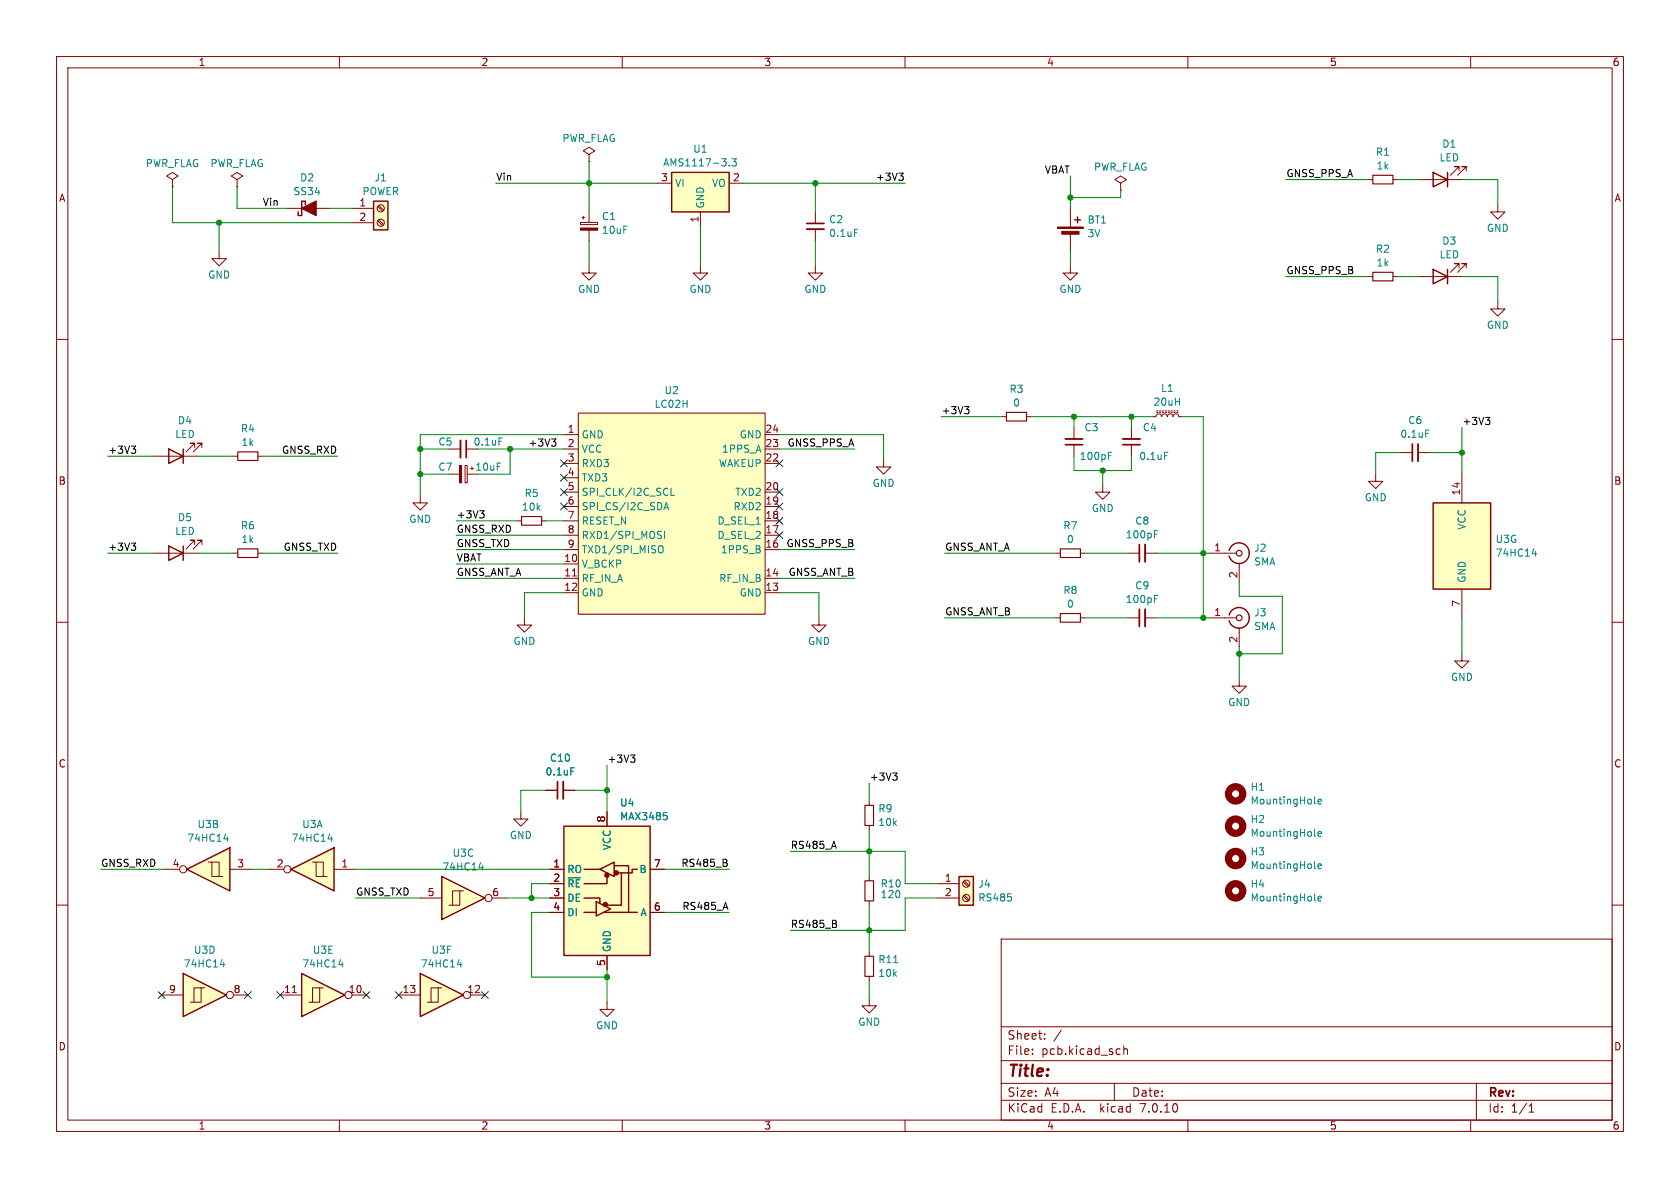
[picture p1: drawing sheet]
<svg xmlns="http://www.w3.org/2000/svg" width="297mm" height="210mm" viewBox="0 0 297 210" stroke-linecap="round" stroke-linejoin="round" font-family="sans-serif">
<path d="M0 0h297v210h-297z" fill="#fff" stroke="#fff" stroke-width=".18"/>
<g fill="none" stroke="#840000" stroke-width=".18">
<path d="M10 10h277v190h-277zM12 12h273v186h-273zM60 10v2M110 10v2M160 10v2M210 10v2M260 10v2M50.8 36.8h7.6M62.2 36.8h3.8M62.2 39.4h3.8M66.8 39l.8 .9M66.8 36.5l.8 .8"/>
<path d="M67 38.9l.8 .8M67 36.3l.8 .9M102.6 39.3h3.1v.4h-3.1zM102.9 38.5h.5M103.1 38.2v.5M104.1 27.3l1.1-.6-1.1-.7-1 .7 1 .6v1.3M104.1 28.6h.1M104.1 37.5v1.8M116.2 32.4h2.5M123.8 37.5v2.5M128.9 32.4h2.5M144.1 37.5v2"/>
<path d="M10 60h2M38.7 44.5v1.2h1.3l-1.3 1.3-1.2-1.3h1.2M104.1 47v1.3h1.3l-1.3 1.2-1.2-1.2h1.2M104.1 40.7v1.8M123.8 47v1.3h1.3l-1.3 1.2-1.2-1.2h1.2M144.1 47v1.3h1.3l-1.3 1.2-1.2-1.2h1.2M144.1 40.5v2M285 60h2M34.4 79.1v-.7h-.7h.7l-1.5 1.5M35.7 79.1v-.7h-.8h.8l-1.5 1.5M79.4 79.4h2M82.4 79.4h2.1"/>
<path d="M99.7 76.8h2.5M99.7 79.4h2.5M102.2 73h33.1v35.6h-33.1zM135.3 76.8h2.5M135.3 79.4h2.5M27.3 97.8h7.6M27.3 80.6h7.6M34.4 96.3v-.8h-.7h.7l-1.5 1.5M35.7 96.3v-.8h-.8h.8l-1.5 1.5M41.3 97.8h.7M41.3 80.6h.7M45.6 97.8h.8"/>
<path d="M45.6 80.6h.8M74.3 87.6v1.3h1.3l-1.3 1.3-1.3-1.3h1.3M79.4 83.8h1.8M82.2 82.3h.4v3h-.4zM82.6 83.8h1.9M83.2 82.8h.5M83.4 82.6v.5M91.4 92.1h.8M95.8 92.1h.7M99.7 92.1h2.5M99.7 99.7h2.5M99.7 97.2h2.5"/>
<path d="M99.7 94.6h2.5M99.7 89.5h2.5M99.7 87h2.5M99.7 81.9h2.5M99.7 84.5h2.5M135.3 92.1h2.5M135.3 97.2h2.5M135.3 94.6h2.5M135.3 89.5h2.5M135.3 87h2.5M135.3 81.9h2.5M156.2 81.3v1.3h1.3l-1.3 1.2-1.3-1.2h1.3"/>
<path d="M186.7 97.8h.8M191 97.8h.8M194.9 85.7v1.3h1.3l-1.3 1.3-1.2-1.3h1.2M199.4 97.8h2M202.4 97.8h2.1M214 97.8h4.6M219.1 99.6v3.3M243.2 83.8v1.3h1.3l-1.3 1.3-1.3-1.3h1.3M258.4 83.8v5.1M10 110h2M92.7 109.2v1.3h1.3l-1.3 1.3-1.3-1.3h1.3M99.7 102.2h2.5"/>
<path d="M99.7 104.8h2.5M101.2 101.8h.7M135.3 102.2h2.5M135.3 104.8h2.5M144.8 109.2v1.3h1.2l-1.2 1.3-1.3-1.3h1.3M186.7 109.2h.8M191 109.2h.8M214 109.2h4.6M219.1 111v3.3M258.4 115.6v1.2h1.3l-1.3 1.3-1.2-1.3h1.2M258.4 104.1v5.1M285 110h2"/>
<path d="M96.5 139.7h2.1M99.6 139.7h2M219.1 120v1.3h1.2l-1.2 1.3-1.3-1.3h1.3M10 160h2M97.2 153.7h2.5M97.2 156.2h2.5M97.2 158.8h2.5M107.3 143.5v2.6M108.6 153h.1M114.9 153.7h2.6M153.7 154.9v.8M153.7 159.3v.7"/>
<path d="M285 160h2M97.2 161.3h2.5M107.3 177.2v1.2h1.3l-1.3 1.3-1.3-1.3h1.3M107.3 168.9v2.6M114.9 161.3h2.6M177 166h108v32h-108zM60 198v2M110 198v2M160 198v2M177 194.5h108M177 191.5h108M177 187.5h108"/>
<path d="M177 181.5h108M182.5 186.3v.1M182.5 185.5v.1M184.7 183.6v.1M184.7 182.8v.1M187.6 182.1l-1.3 2M197 191.5v3M197.9 185.4l.1 .1M198 186.3l-.1 .1M198.7 184.9v1.5M198.7 185.5l.2-.1 .3 .1 .1 .9M210 198v2"/>
<path d="M260 198v2M261 191.5v6.5M270.3 196.6h.9M270.3 195.5l.4-.4v1.5"/>
<circle cx="67.3" cy="36.8" r=".63"/>
<circle cx="67.3" cy="39.4" r=".63"/>
</g>
<g fill="#ffffc2" stroke="#ffffc2" stroke-width=".18">
<path d="M99.7 146.1h15.2v22.8h-15.2z"/>
<path d="M102.2 73h33.1v35.6h-33.1z"/>
<path d="M66 35.6h2.6v5h-2.6z"/>
<path d="M253.4 88.9h10.1v15.2h-10.1z"/>
<path d="M118.7 30.5h10.2v7h-10.2z"/>
</g>
<g fill="none" stroke="#840000" stroke-width=".25">
<path d="M54 36.2v-.6h-.7v2.5h-.6v-.6M66 35.6h2.6v5h-2.6zM118.7 30.5h10.2v7h-10.2zM29.8 79.4l2.6 1.2-2.6 1.3zM32.4 79.4v2.5M29.8 96.5l2.6 1.3-2.6 1.3zM32.4 96.5v2.6M217.3 97.3a1.81 1.81 0 0 1 2.8-1 1.81 1.81 0 0 1 0 3 1.81 1.81 0 0 1-2.8-1M253.4 88.9h10.1v15.2h-10.1zM217.3 108.7a1.81 1.81 0 0 1 2.8-1 1.81 1.81 0 0 1 0 3 1.81 1.81 0 0 1-2.8-1M99.7 146.1h15.2v22.8h-15.2zM103.3 158.8h2.7v.6"/>
<path d="M103.3 153.7h2.7M105.4 159.4l2.5 1.3-2.5 1.2zM106 153.7l2.6-1.3v2.5zM106 159.4v.3M107.3 154.9v1.3h-4M108.6 153h2.5v8.3M109.9 154.3v5.7h-2.6M112.6 153.7h-.8v.6h-2.6M103.3 161.3h2.1M106.7 161.3h5.9"/>
</g>
<g fill="#840000" stroke="#840000" stroke-width=".25">
<path d="M53.3 36.8l2.6-1.2v2.5z"/>
<circle cx="107" cy="159.9" r=".36"/>
<circle cx="107.3" cy="154.7" r=".36"/>
<circle cx="109" cy="154.3" r=".36"/>
</g>
<g fill="none" stroke="#008484" stroke-width=".18">
<path d="M128.9 29.2v.1M129.4 28.1h.8l-.4 .5 .3 .1v.5l-.2 .1-.5-.1M151.1 40.5h.6M88.2 77.4h.6M116.6 96.5h.1a.43 .43 0 0 1 .5 .4v.4a.42 .42 0 0 1-.2 .4 .42 .42 0 0 1-.4 0M116.7 94.6l.2 .2-.2 .4M116.8 93.9l.1 .1M117.4 90.1l.4-1.3 .4 1.3M117.5 89.8h.6M117.5 93.9v1.3M118.6 86.3v1.3h.6M204.1 94.4h.4"/>
<path d="M204.1 93.8h.6M270.9 97.9h.8M271.5 97.5v.8M100.9 135.7h.6M117.3 143.6h.6M117.7 144.1l.3 .3v.3l-.3 .2M232.4 141.9l.2 .2M232.4 153.4l.2 .2M232.4 159.1l.2 .2M232.4 147.7l.2 .1M233 141.7l.6-.1-.1-.3h-.3l-.2 .2 .1 .6h.4M233 147.4l.6-.1-.1-.2-.3-.1-.2 .2 .1 .6h.4"/>
<path d="M233 153.1l.6-.1-.1-.2-.3-.1-.2 .2 .1 .6h.4M233 158.8l.6-.1-.1-.2-.3-.1-.2 .2 .1 .6h.4"/>
</g>
<g fill="none" stroke="#840000" stroke-width=".2">
<path d="M42 79.9h3.6v1.5h-3.6zM42 97h3.6v1.6h-3.6zM92.2 91.3h3.6v1.5h-3.6zM187.5 97h3.5v1.6h-3.5zM187.5 108.5h3.5v1.5h-3.5zM152.9 155.7h1.5v3.6h-1.5z"/>
<circle cx="219.1" cy="97.8" r=".51"/>
<circle cx="219.1" cy="109.2" r=".51"/>
</g>
<path d="M142.6 40.5h3.1M81.4 77.9v3M202.4 96.3v3M99.6 138.2v3" fill="none" stroke="#840000" stroke-width=".33"/>
<path d="M142.6 39.5h3.1M82.4 77.9v3M201.4 96.3v3M98.6 138.2v3" fill="none" stroke="#840000" stroke-width=".3"/>
<g fill="none" stroke="#840000" stroke-width="1.3">
<circle cx="218.4" cy="140.3" r="1.27"/>
<circle cx="218.4" cy="157.5" r="1.27"/>
<circle cx="218.4" cy="151.8" r="1.27"/>
<circle cx="218.4" cy="146" r="1.27"/>
</g>
<g fill="#840000" stroke="#840000" stroke-width=".18">
<path d="M81.2 82.3h.4v3h-.4z"/>
<path d="M102.6 40.3h3.1v.4h-3.1z"/>
</g>
<path d="M53.3 172.1l7.7 3.8-7.7 3.8z" fill="#ffffc2"/>
<path d="M190 38.9h1M190.5 38.4v1M53.3 172.1l7.7 3.8-7.7 3.8z" fill="none" stroke="#840000" stroke-width=".25"/>
<g fill="none" stroke="#840000" stroke-width=".18">
<path d="M189.2 36.8v3.3M189.2 41.1v3.4M49.5 175.9h3.8M51.7 175.5h.7M56.5 174.6h-1.3v2.6M57.1 174.6h-.6v2.6h-1.9M62.2 175.9h2.6"/>
<circle cx="61.6" cy="175.9" r=".63"/>
</g>
<path d="M59.9 170.5h.8M60.5 170.1v.8" fill="none" stroke="#008484" stroke-width=".18"/>
<g fill="#840000" stroke="#840000" stroke-width=".18">
<path d="M186.9 40.1h4.6v.3h-4.6z"/>
<path d="M187.7 40.9h3.1v.5h-3.1z"/>
</g>
<path d="M32.4 172.1l7.6 3.8-7.6 3.8z" fill="#ffffc2"/>
<path d="M32.4 172.1l7.6 3.8-7.6 3.8z" fill="none" stroke="#840000" stroke-width=".25"/>
<g fill="none" stroke="#840000" stroke-width=".18">
<path d="M28.6 175.9h3.8M35.6 174.6h-1.3v2.6M36.2 174.6h-.6v2.6h-1.9M41.3 175.9h2.5"/>
<circle cx="40.6" cy="175.9" r=".63"/>
</g>
<path d="M38.9 170.5h.8M39.6 170.1v.8" fill="none" stroke="#008484" stroke-width=".18"/>
<path d="M33 153.7l7.6-3.8v7.6z" fill="#ffffc2"/>
<path d="M33 153.7l7.6-3.8v7.6z" fill="none" stroke="#840000" stroke-width=".25"/>
<g fill="none" stroke="#840000" stroke-width=".18">
<path d="M30.5 31.8l1-.7-1-.6-1 .6 1 .7v1.2M30.5 33h.1M241.9 31.8h.8M246.3 31.8h.7M241.9 48.9h.8M246.3 48.9h.7M177.2 73.7h.7M181.5 73.7h.7M247.6 80h2.1M250.7 80h2M29.2 153.7h2.5M36.8 152.4h.7v2.5h1.9"/>
<path d="M37.5 152.4h1.2v2.5M40.6 153.7h3.8"/>
<circle cx="32.4" cy="153.7" r=".63"/>
</g>
<path d="M252 76h.6M39.6 148.3h.8M40.2 147.9v.8" fill="none" stroke="#008484" stroke-width=".18"/>
<path d="M250.7 78.5v3" fill="none" stroke="#840000" stroke-width=".33"/>
<path d="M249.7 78.5v3" fill="none" stroke="#840000" stroke-width=".3"/>
<path d="M242.7 31h3.6v1.5h-3.6zM242.7 48.1h3.6v1.6h-3.6zM177.9 72.9h3.6v1.5h-3.6z" fill="none" stroke="#840000" stroke-width=".2"/>
<path d="M51.4 153.7l7.7-3.8v7.6z" fill="#ffffc2"/>
<path d="M253.4 30.5l2.5 1.3-2.5 1.2zM255.9 30.5v2.5M51.4 153.7l7.7-3.8v7.6zM169.5 154.9h2.6v5.1h-2.6z" fill="none" stroke="#840000" stroke-width=".25"/>
<g fill="none" stroke="#840000" stroke-width=".18">
<path d="M41.9 31.8l1-.7-1-.6-1 .6 1 .7v1.2M41.9 33h.1M198.1 32.4l1-.6-1-.7-1 .7 1 .6v1.3M198.1 33.7h.1M250.8 31.8h7.6M257.9 30.2v-.7h-.7h.7l-1.5 1.5M259.2 30.2v-.7h-.8h.8l-1.5 1.5M264.8 36.2v1.3h1.3l-1.3 1.2-1.3-1.2h1.3M189.2 47v1.3h1.3l-1.3 1.2-1.2-1.2h1.2M264.8 53.3v1.3h1.3l-1.3 1.3-1.3-1.3h1.3M189.9 75.6v2M189.9 78.6v2"/>
<path d="M200 75.6v2M200 78.6v2M203.8 73.7h.5l.2-.4 .4-.1 .3 .1 .2 .4 .1-.4 .4-.1 .3 .1 .2 .4 .1-.4 .4-.1 .4 .1 .1 .4 .1-.4 .4-.1 .4 .1 .1 .4h.5M204.5 72.9h.2M204.5 72.6h.2M205 72.9h.2M205 72.6h.2M205.5 72.9h.2M205.5 72.6h.2M206 72.9h.2M206 72.6h.2M206.5 72.9h.3"/>
<path d="M206.5 72.6h.3M207 72.9h.3M207 72.6h.3M207.5 72.9h.3M207.5 72.6h.3M208 72.9h.3M208 72.6h.3M47.6 153.7h2.6M55.2 152.4h.7v2.5h1.9M55.9 152.4h1.2v2.5M59.1 153.7h3.8M92.1 143.5v1.3h1.2l-1.2 1.3-1.3-1.3h1.3"/>
<path d="M153.7 141.6v.8M153.7 145.9v.8M165.7 156.2h3.8M165.7 158.8h3.8M170.3 158.4l.8 .9M170.3 155.9l.8 .8M170.5 158.2l.8 .9M170.5 155.7l.8 .8M153.7 176.5v1.3h1.2l-1.2 1.3-1.3-1.3h1.3M153.7 168.3v.7M153.7 172.6v.8"/>
<circle cx="50.8" cy="153.7" r=".63"/>
<circle cx="170.8" cy="156.2" r=".63"/>
<circle cx="170.8" cy="158.7" r=".63"/>
</g>
<path d="M196 80h.6M205.9 80h.6M196 80.6h.4M58 148.3h.8M58.6 147.9v.8M178.8 158.6v.6M158 170.2h.7" fill="none" stroke="#008484" stroke-width=".18"/>
<path d="M169.5 154.9h2.6v5.1h-2.6z" fill="#ffffc2" stroke="#ffffc2" stroke-width=".18"/>
<path d="M188.3 77.6h3.1M198.5 77.6h3" fill="none" stroke="#840000" stroke-width=".33"/>
<path d="M188.3 78.6h3.1M198.5 78.6h3" fill="none" stroke="#840000" stroke-width=".3"/>
<path d="M152.9 142.4h1.5v3.5h-1.5zM152.9 169h1.5v3.6h-1.5z" fill="none" stroke="#840000" stroke-width=".2"/>
<path d="M78.1 154.9l7.6 3.9-7.6 3.8z" fill="#ffffc2"/>
<path d="M78.1 154.9l7.6 3.9-7.6 3.8z" fill="none" stroke="#840000" stroke-width=".25"/>
<g fill="none" stroke="#840000" stroke-width=".18">
<path d="M74.3 158.8h3.8M81.3 157.5h-1.3v2.5M81.9 157.5h-.6v2.5h-1.9M87 158.8h2.5"/>
<circle cx="86.4" cy="158.7" r=".63"/>
</g>
<path d="M84.7 153.4h.8M85.3 153v.8" fill="none" stroke="#008484" stroke-width=".18"/>
<path d="M74.3 172.1l7.6 3.8-7.6 3.8z" fill="#ffffc2"/>
<path d="M253.4 47.6l2.5 1.3-2.5 1.3zM255.9 47.6v2.6M74.3 172.1l7.6 3.8-7.6 3.8z" fill="none" stroke="#840000" stroke-width=".25"/>
<g fill="none" stroke="#840000" stroke-width=".18">
<path d="M250.8 48.9h7.6M257.9 47.4v-.8h-.7h.7l-1.5 1.5M259.2 47.4v-.8h-.8h.8l-1.5 1.5M199.4 109.2h2M202.4 109.2h2.1M96.5 139.7h2.1M99.6 139.7h2M97.2 153.7h2.5M97.2 156.2h2.5M97.2 158.8h2.5M107.3 143.5v2.6M114.9 153.7h2.6"/>
<path d="M70.5 175.9h3.8M77.5 174.6h-1.3v2.6M78.1 174.6h-.6v2.6h-1.9M83.2 175.9h2.5M97.2 161.3h2.5M107.3 168.9v2.6M114.9 161.3h2.6"/>
<circle cx="82.5" cy="175.9" r=".63"/>
</g>
<path d="M204.1 105.9h.4M204.1 105.2h.6M100.9 135.7h.6M117.3 143.6h.6M117.7 144.1l.3 .3v.3l-.3 .2M80.9 170.5h.7M81.5 170.1v.8" fill="none" stroke="#008484" stroke-width=".18"/>
<path d="M202.4 107.7v3" fill="none" stroke="#840000" stroke-width=".33"/>
<path d="M201.4 107.7v3" fill="none" stroke="#840000" stroke-width=".3"/>
<g fill="none" stroke="#000" stroke-width=".18">
<path d="M158.9 30.6h.8l-.4 .5M159.4 31.1l.3 .2v.3l-.3 .3M23.2 78.9h.8l-.4 .4M23.7 79.3l.3 .3v.3l-.3 .2M97.5 77.6h.8l-.4 .5M98 78.1l.3 .2v.3l-.3 .3M170.5 71.9h.8l-.4 .5M171.1 72.4l.2 .2v.3l-.2 .2M262.6 73.8h.8l-.4 .5M263.1 74.3l.3 .2v.3l-.3 .3M23.2 96h.8l-.4 .5M23.7 96.5l.3 .2v.3l-.3 .3"/>
<path d="M84.8 90.3h.8l-.4 .5M85.3 90.8l.3 .2v.3l-.3 .3M111.5 133.5h.8l-.5 .5M112 134l.3 .2v.3l-.3 .2M157.8 136.6h.8l-.4 .5M158.4 137.1l.2 .3v.3l-.2 .2M128.4 152.6l.2 .1-.2 .4M128.4 152v.4M147.8 163.3l.1 .2-.1 .4M147.8 162.8v.4"/>
</g>
<g fill="none" stroke="#008400" stroke-width=".18">
<path d="M30.5 33v6.4h31.7M38.7 39.4v5.1M41.9 33v3.8h8.9M58.4 36.8h3.8M87.6 32.4h28.6M104.1 28.6v8.9M131.4 32.4h28.6M144.1 32.4v5.1M189.2 31.1v5.7M198.1 33.7v1.2h-8.9M227.3 31.8h14.6M247 31.8h3.8"/>
<path d="M258.4 31.8h6.4v4.4M104.1 42.5v4.5M123.8 40v7M144.1 42.5v4.5M189.2 44.5v2.5M227.3 48.9h14.6M247 48.9h3.8M258.4 48.9h6.4v4.4M74.3 79.4h5.1M84.5 79.4h15.2M90.2 79.4v4.4h-5.7M99.7 76.8h-25.4v10.8"/>
<path d="M137.8 79.4h13.3M137.8 76.8h18.4v4.5M166.4 73.7h10.8M182.2 73.7h21.6M189.9 73.7v1.9M200 73.7v1.9M208.9 73.7h3.8v35.5M258.4 75.6v8.2M19 97.8h8.3M19 80.6h8.3M34.9 97.8h6.4M34.9 80.6h6.4"/>
<path d="M46.4 97.8h13.3M46.4 80.6h13.3M74.3 83.8h5.1M80.6 92.1h10.8M80.6 97.2h19.1M80.6 99.7h19.1M80.6 94.6h19.1M96.5 92.1h3.2M137.8 97.2h13.3M167 97.8h19.7M189.9 80.6v2.6h10.1v-2.6M191.8 97.8h7.6"/>
<path d="M194.9 83.2v2.5M204.5 97.8h9.5M247.6 80h-4.4v3.8M252.7 80h5.7M80.6 102.2h19.1M99.7 104.8h-7v4.4M137.8 102.2h13.3M137.8 104.8h7v4.4M167 109.2h19.7M191.8 109.2h7.6M204.5 109.2h9.5M219.1 102.9v2.5h7.6v10.2h-7.6"/>
<path d="M219.1 114.3v5.7M258.4 109.2v6.4M96.5 139.7h-4.4v3.8M101.6 139.7h5.7M107.3 135.3v8.2M153.7 138.4v3.2M17.8 153.7h11.4M44.4 153.7h3.2M62.9 153.7h34.3M62.9 158.8h11.4M89.5 158.8h7.7M97.2 156.2h-3.2v2.6"/>
<path d="M117.5 153.7h11.4M139.7 150.5h20.3v5.7h5.7M153.7 146.7v8.2M165.7 158.8h-5.7v5.7h-20.3M97.2 161.3h-3.2v11.4h13.3M107.3 171.5v5.7M117.5 161.3h11.4M153.7 160v8.3M153.7 173.4v3.1"/>
</g>
<g fill="none" stroke="#000084" stroke-width=".18">
<path d="M99.1 83.8l1.2 1.3M99.1 81.3l1.2 1.2M99.1 88.9l1.2 1.2M99.1 86.4l1.2 1.2M100.3 83.8l-1.2 1.3M100.3 81.3l-1.2 1.2M100.3 88.9l-1.2 1.2M100.3 86.4l-1.2 1.2M137.2 94l1.2 1.2M137.2 81.3l1.2 1.2M137.2 86.4l1.2 1.2M137.2 91.5l1.2 1.2"/>
<path d="M137.2 88.9l1.2 1.2M138.4 81.3l-1.2 1.2M138.4 94l-1.2 1.2M138.4 86.4l-1.2 1.2M138.4 91.5l-1.2 1.2M138.4 88.9l-1.2 1.2M28 175.3l1.2 1.2M29.2 175.3l-1.2 1.2M43.2 175.3l1.2 1.2M44.4 175.3l-1.2 1.2M48.9 175.3l1.2 1.2M50.1 175.3l-1.2 1.2"/>
<path d="M64.2 175.3l1.2 1.2M65.4 175.3l-1.2 1.2M69.9 175.3l1.2 1.2M71.1 175.3l-1.2 1.2M85.1 175.3l1.2 1.2M86.3 175.3l-1.2 1.2"/>
</g>
<g fill="#008400" stroke="#008400" stroke-width=".18">
<circle cx="200" cy="73.7" r=".46"/>
<circle cx="258.4" cy="80" r=".46"/>
<circle cx="189.2" cy="34.9" r=".46"/>
<circle cx="107.3" cy="172.7" r=".46"/>
<circle cx="107.3" cy="139.7" r=".46"/>
<circle cx="74.3" cy="83.8" r=".46"/>
<circle cx="74.3" cy="79.4" r=".46"/>
<circle cx="90.2" cy="79.4" r=".46"/>
<circle cx="104.1" cy="32.4" r=".46"/>
<circle cx="153.7" cy="150.5" r=".46"/>
<circle cx="153.7" cy="164.5" r=".46"/>
<circle cx="144.1" cy="32.4" r=".46"/>
<circle cx="38.7" cy="39.4" r=".46"/>
<circle cx="189.9" cy="73.7" r=".46"/>
<circle cx="194.9" cy="83.2" r=".46"/>
<circle cx="219.1" cy="115.6" r=".46"/>
<circle cx="212.7" cy="97.8" r=".46"/>
<circle cx="212.7" cy="109.2" r=".46"/>
<circle cx="94" cy="158.8" r=".46"/>
</g>
<text font-size="2.8" fill="#840000" x="178" y="190.9">Title:</text>
<g font-size="2.1" fill="#840000">
<text x="178" y="184">Sheet:</text>
<text x="178" y="186.7">File:</text>
<text x="184.1" y="186.7">pcb.kicad_sch</text>
<text x="178" y="196.9">KiCad</text>
<text x="178" y="194.1">Size:</text>
<text x="184.7" y="194.1">A4</text>
<text x="185.7" y="196.9">E.D.A.</text>
<text x="194.6" y="196.9">kicad</text>
<text x="200" y="194.1">Date:</text>
<text x="201.8" y="196.9">7.0.10</text>
<text x="263" y="194.3">Rev:</text>
<text x="263" y="196.9">Id:</text>
<text x="267.1" y="196.9">1/1</text>
</g>
<g font-size="1.8" fill="#840000">
<text x="35" y="11.9">1</text>
<text x="85" y="11.9">2</text>
<text x="135" y="11.9">3</text>
<text x="185" y="11.9">4</text>
<text x="235" y="11.9">5</text>
<text x="285" y="11.9">6</text>
<text x="10.3" y="35.9">A</text>
<text x="116.8" y="32.1">3</text>
<text x="129.5" y="32.1">2</text>
<text x="285.3" y="35.9">A</text>
<text x="63.4" y="36.6">1</text>
<text x="63.4" y="39.1">2</text>
<text x="123.6" y="39.4" transform="rotate(-90 123.6 39.4)">1</text>
<text x="100.3" y="76.6">1</text>
<text x="135.2" y="76.6">24</text>
<text x="100.3" y="79.1">2</text>
<text x="100.3" y="81.7">3</text>
<text x="135.2" y="81.7">22</text>
<text x="135.2" y="79.1">23</text>
<text x="10.3" y="85.9">B</text>
<text x="100.3" y="84.2">4</text>
<text x="100.3" y="86.7">5</text>
<text x="100.3" y="89.3">6</text>
<text x="135.2" y="89.3">19</text>
<text x="135.2" y="86.7">20</text>
<text x="258.2" y="87.7" transform="rotate(-90 258.2 87.7)">14</text>
<text x="285.3" y="85.9">B</text>
<text x="100.3" y="91.8">7</text>
<text x="100.3" y="94.4">8</text>
<text x="135.2" y="94.4">17</text>
<text x="135.2" y="91.8">18</text>
<text x="99.7" y="99.4">10</text>
<text x="99.7" y="102">11</text>
<text x="100.3" y="96.9">9</text>
<text x="135.2" y="102">14</text>
<text x="135.2" y="96.9">16</text>
<text x="214.6" y="97.5">1</text>
<text x="99.7" y="104.5">12</text>
<text x="135.2" y="104.5">13</text>
<text x="218.8" y="102.3" transform="rotate(-90 218.8 102.3)">2</text>
<text x="258.2" y="107.4" transform="rotate(-90 258.2 107.4)">7</text>
<text x="214.6" y="109">1</text>
<text x="218.8" y="113.7" transform="rotate(-90 218.8 113.7)">2</text>
<text x="10.3" y="135.9">C</text>
<text x="285.3" y="135.9">C</text>
<text x="107.1" y="145.5" transform="rotate(-90 107.1 145.5)">8</text>
<text x="30.4" y="153.4">4</text>
<text x="41.8" y="153.4">3</text>
<text x="48.8" y="153.4">2</text>
<text x="60.3" y="153.4">1</text>
<text x="97.7" y="153.4">1</text>
<text x="97.7" y="156">2</text>
<text x="115.5" y="153.4">7</text>
<text x="166.9" y="156">1</text>
<text x="75.5" y="158.5">5</text>
<text x="86.9" y="158.5">6</text>
<text x="97.7" y="158.5">3</text>
<text x="97.7" y="161">4</text>
<text x="115.5" y="161">6</text>
<text x="166.9" y="158.5">2</text>
<text x="107.1" y="170.9" transform="rotate(-90 107.1 170.9)">5</text>
<text x="29.8" y="175.6">9</text>
<text x="41.2" y="175.6">8</text>
<text x="50.1" y="175.6">11</text>
<text x="61.6" y="175.6">10</text>
<text x="71.1" y="175.6">13</text>
<text x="82.5" y="175.6">12</text>
<text x="10.3" y="185.9">D</text>
<text x="285.3" y="185.9">D</text>
<text x="35" y="199.9">1</text>
<text x="85" y="199.9">2</text>
<text x="135" y="199.9">3</text>
<text x="185" y="199.9">4</text>
<text x="235" y="199.9">5</text>
<text x="285" y="199.9">6</text>
</g>
<g font-size="1.8" fill="#008484">
<text x="25.7" y="29.8">PWR_FLAG</text>
<text x="37.1" y="29.8">PWR_FLAG</text>
<text x="99.3" y="25.3">PWR_FLAG</text>
<text x="117.1" y="29.6">AMS1117-3.3</text>
<text x="122.5" y="27.2">U1</text>
<text x="243.1" y="27.7">R1</text>
<text x="254.4" y="28.7">LED</text>
<text x="254.9" y="26.3">D1</text>
<text x="51.8" y="34.7">SS34</text>
<text x="53" y="32.3">D2</text>
<text x="64" y="34.7">POWER</text>
<text x="66.1" y="32.3">J1</text>
<text x="119.3" y="33.2">VI</text>
<text x="125.8" y="33.2">VO</text>
<text x="193.3" y="30.4">PWR_FLAG</text>
<text x="243.3" y="30.2">1k</text>
<text x="106.3" y="39.1">C1</text>
<text x="106.3" y="41.5">10uF</text>
<text x="124.7" y="37" transform="rotate(-90 124.7 37)">GND</text>
<text x="146.5" y="39.7">C2</text>
<text x="192.2" y="39.7">BT1</text>
<text x="262.8" y="41.2">GND</text>
<text x="146.5" y="42.1">0.1uF</text>
<text x="192.2" y="42.1">3V</text>
<text x="243.1" y="44.9">R2</text>
<text x="243.3" y="47.3">1k</text>
<text x="254.4" y="45.9">LED</text>
<text x="254.9" y="43.5">D3</text>
<text x="36.7" y="49.4">GND</text>
<text x="102.1" y="52">GND</text>
<text x="121.8" y="52">GND</text>
<text x="142.1" y="52">GND</text>
<text x="187.2" y="52">GND</text>
<text x="262.8" y="58.3">GND</text>
<text x="117.4" y="69.9">U2</text>
<text x="178.4" y="69.6">R3</text>
<text x="203.8" y="71.9">20uH</text>
<text x="205.2" y="69.5">L1</text>
<text x="30.9" y="77.6">LED</text>
<text x="31.4" y="75.2">D4</text>
<text x="42.5" y="76.6">R4</text>
<text x="102.7" y="77.7">GND</text>
<text x="115.6" y="72.3">LC02H</text>
<text x="130.7" y="77.7">GND</text>
<text x="179" y="72.1">0</text>
<text x="191.6" y="76.4">C3</text>
<text x="201.9" y="76.4">C4</text>
<text x="247.5" y="77.6">0.1uF</text>
<text x="248.9" y="75.2">C6</text>
<text x="42.6" y="79.1">1k</text>
<text x="77.4" y="79">C5</text>
<text x="77.4" y="83.4">C7</text>
<text x="83.6" y="79">0.1uF</text>
<text x="83.9" y="83.4">10uF</text>
<text x="102.7" y="80.2">VCC</text>
<text x="102.7" y="82.8">RXD3</text>
<text x="127" y="82.8">WAKEUP</text>
<text x="127.5" y="80.2">1PPS_A</text>
<text x="190.8" y="81.5">100pF</text>
<text x="201.3" y="81.5">0.1uF</text>
<text x="92.6" y="88.1">R5</text>
<text x="102.7" y="85.3">TXD3</text>
<text x="102.7" y="87.9">SPI_CLK/I2C_SCL</text>
<text x="129.9" y="87.9">TXD2</text>
<text x="154.2" y="86.3">GND</text>
<text x="241.2" y="88.8">GND</text>
<text x="30.9" y="94.8">LED</text>
<text x="31.4" y="92.4">D5</text>
<text x="42.5" y="93.8">R6</text>
<text x="72.3" y="92.6">GND</text>
<text x="92.2" y="90.5">10k</text>
<text x="102.7" y="90.4">SPI_CS/I2C_SDA</text>
<text x="102.7" y="92.9">RESET_N</text>
<text x="102.7" y="95.5">RXD1/SPI_MOSI</text>
<text x="126.7" y="95.5">D_SEL_2</text>
<text x="126.7" y="92.9">D_SEL_1</text>
<text x="129.6" y="90.4">RXD2</text>
<text x="187.9" y="93.8">R7</text>
<text x="192.9" y="90.7">GND</text>
<text x="198.9" y="95.4">100pF</text>
<text x="200.6" y="92.9">C8</text>
<text x="259.3" y="93.7" transform="rotate(-90 259.3 93.7)">VCC</text>
<text x="42.6" y="96.2">1k</text>
<text x="102.7" y="100.6">V_BCKP</text>
<text x="102.7" y="98">TXD1/SPI_MISO</text>
<text x="127.3" y="98">1PPS_B</text>
<text x="188.5" y="96.2">0</text>
<text x="221.6" y="97.7">J2</text>
<text x="221.6" y="100.2">SMA</text>
<text x="264.3" y="96.2">U3G</text>
<text x="264.3" y="98.6">74HC14</text>
<text x="102.7" y="103.1">RF_IN_A</text>
<text x="102.7" y="105.6">GND</text>
<text x="127" y="103.1">RF_IN_B</text>
<text x="130.7" y="105.6">GND</text>
<text x="187.9" y="105.2">R8</text>
<text x="188.5" y="107.6">0</text>
<text x="198.9" y="106.8">100pF</text>
<text x="200.6" y="104.4">C9</text>
<text x="259.3" y="103.1" transform="rotate(-90 259.3 103.1)">GND</text>
<text x="221.6" y="109.2">J3</text>
<text x="221.6" y="111.6">SMA</text>
<text x="90.7" y="114.2">GND</text>
<text x="142.7" y="114.2">GND</text>
<text x="217" y="125">GND</text>
<text x="256.4" y="120.6">GND</text>
<text x="96.3" y="137.3">0.1uF</text>
<text x="97.1" y="134.9">C10</text>
<text x="109.5" y="142.8">U4</text>
<text x="155.2" y="143.8">R9</text>
<text x="221" y="140">H1</text>
<text x="221" y="142.4">MountingHole</text>
<text x="33" y="149">74HC14</text>
<text x="34.8" y="146.6">U3B</text>
<text x="51.4" y="149">74HC14</text>
<text x="53.3" y="146.6">U3A</text>
<text x="90" y="148.5">GND</text>
<text x="109.5" y="145.2">MAX3485</text>
<text x="155.2" y="146.2">10k</text>
<text x="221" y="145.7">H2</text>
<text x="221" y="148.1">MountingHole</text>
<text x="78.1" y="154.1">74HC14</text>
<text x="79.9" y="151.7">U3C</text>
<text x="100.2" y="154.5">RO</text>
<text x="108.2" y="150.4" transform="rotate(-90 108.2 150.4)">VCC</text>
<text x="113" y="154.5">B</text>
<text x="221" y="151.4">H3</text>
<text x="221" y="153.8">MountingHole</text>
<text x="100.2" y="157.1">~{RE}</text>
<text x="100.2" y="159.6">DE</text>
<text x="155.6" y="159">120</text>
<text x="155.6" y="157.1">R10</text>
<text x="172.9" y="157.1">J4</text>
<text x="172.9" y="159.6">RS485</text>
<text x="221" y="157.1">H4</text>
<text x="221" y="159.6">MountingHole</text>
<text x="100.2" y="162.2">DI</text>
<text x="113.1" y="162.2">A</text>
<text x="32.4" y="171.2">74HC14</text>
<text x="34.2" y="168.8">U3D</text>
<text x="53.3" y="171.2">74HC14</text>
<text x="55.2" y="168.8">U3E</text>
<text x="74.3" y="171.2">74HC14</text>
<text x="76.2" y="168.8">U3F</text>
<text x="108.2" y="168.4" transform="rotate(-90 108.2 168.4)">GND</text>
<text x="155.2" y="172.9">10k</text>
<text x="155.2" y="170.5">R11</text>
<text x="105.3" y="182.2">GND</text>
<text x="151.6" y="181.5">GND</text>
</g>
<g font-size="1.8">
<text x="87.6" y="32">Vin</text>
<text x="154.7" y="32">+3V3</text>
<text x="184.6" y="30.8">VBAT</text>
<text x="227.3" y="31.4">GNSS_PPS_A</text>
<text x="46.4" y="36.5">Vin</text>
<text x="227.3" y="48.5">GNSS_PPS_B</text>
<text x="166.4" y="73.3">+3V3</text>
<text x="258.4" y="75.2">+3V3</text>
<text x="19" y="80.3">+3V3</text>
<text x="49.8" y="80.3">GNSS_RXD</text>
<text x="93.3" y="79">+3V3</text>
<text x="139.1" y="79">GNSS_PPS_A</text>
<text x="80.6" y="94.3">GNSS_RXD</text>
<text x="80.6" y="91.7">+3V3</text>
<text x="19" y="97.4">+3V3</text>
<text x="50.1" y="97.4">GNSS_TXD</text>
<text x="80.6" y="96.8">GNSS_TXD</text>
<text x="80.6" y="101.9">GNSS_ANT_A</text>
<text x="80.6" y="99.3">VBAT</text>
<text x="139" y="96.8">GNSS_PPS_B</text>
<text x="139.3" y="101.9">GNSS_ANT_B</text>
<text x="167" y="97.4">GNSS_ANT_A</text>
<text x="167" y="108.9">GNSS_ANT_B</text>
<text x="107.3" y="134.9">+3V3</text>
<text x="153.7" y="138.1">+3V3</text>
<text x="17.8" y="153.3">GNSS_RXD</text>
<text x="120.4" y="153.3">RS485_B</text>
<text x="139.7" y="150.1">RS485_A</text>
<text x="62.9" y="158.4">GNSS_TXD</text>
<text x="120.5" y="160.9">RS485_A</text>
<text x="139.7" y="164.1">RS485_B</text>
</g>
</svg>
